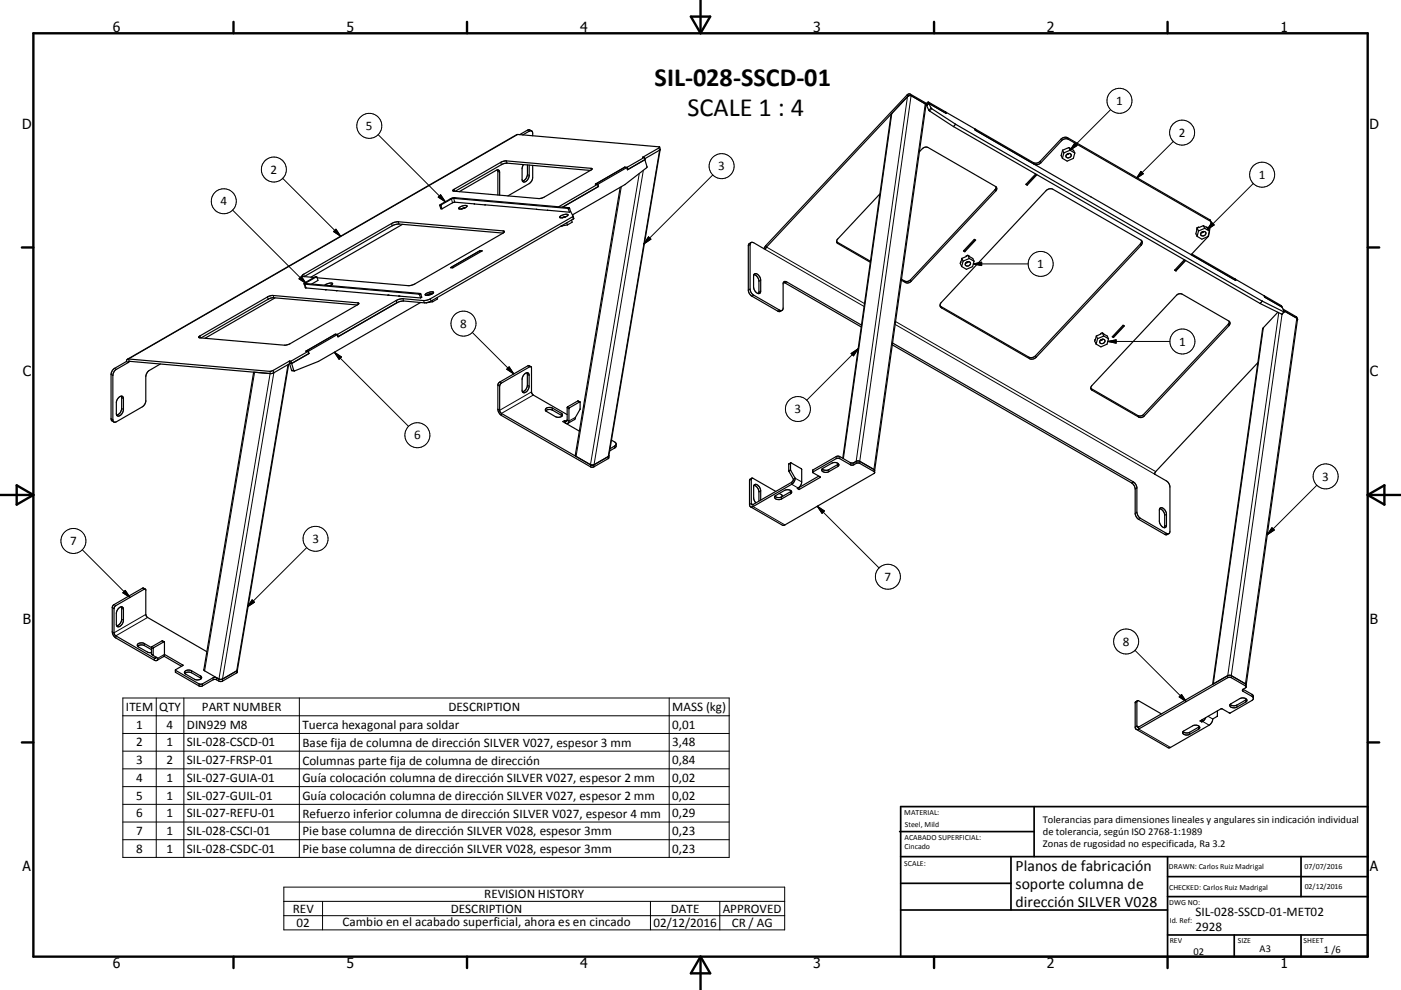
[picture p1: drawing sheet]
<svg xmlns="http://www.w3.org/2000/svg" width="420mm" height="297mm" viewBox="0 0 420 297" stroke-linecap="round" stroke-linejoin="round" font-family="sans-serif">
<g fill="none" stroke="#000" stroke-width=".36">
<path d="M159.4 39.3l-.7-.4-.4 .1-2.5 1.4M159.4 39.3h-.6l-2.1 1.2M159.4 39.3l.3 .5v.9M267.4 34l-.3 .5-14.4 103M272.2 28.9l-42.5 45.3-.2 .7-3.5-2.1-.8-.1M272.2 28.9l-.1 .1M272.6 28.6l.4 .1M272.6 28.6l-.4 .3M272.7 28.7l-.5 .2M272.8 28.6l.2 .1M273 28.7l5 2.8 .5-.5M273 28.7h.2"/>
<path d="M277.4 31.2l.2 .4-15.4 109.6M277.7 31l-4.9-2.8-.7 .1-42.5 45.4-.5 .9M277.7 31h.1M278.3 30.6l.2 .4M278.3 30.6l-.5 .4M278.3 30.6l5.1 2.9 .2 .5-5.1-3M278.5 31l-.7 .7 .7 1.5 7.4 4.8M278.5 31l.7 1.5 7.3 4.8 91.9 53M278.5 31l5.2 3-.2-.4M283.5 33.6l8.7 5 .2 .4 78.1 45.2-.2-.5M283.5 33.6v.1M285.9 38h.1"/>
<path d="M285.9 38l91.9 53.1 6.5 3.2M292.3 38.6l-.1 .1M292.3 38.6l.2 .5M292.3 38.6l17.5 10.2a1.76 1.76 0 0 0 2.1-.4l6.2-6.6a1.75 1.75 0 0 1 2-.5l42.6 24.6 .4 .6M135.9 57l14.2-8.3 1.1-.4 26.3 2.4-14.3 8.4-1.4 .5-25.7-2.2-.3-.2zM149.1 51l-11.4 6.5M149.1 51l.5 .1 .2 .6v6.9M149.2 51l.1 7.5M156.9 49.4l-.4 1.2v3.3a.76 .76 0 0 0 .6 .8 .76 .76 0 0 0 .9-.5l.6-1.3 .1-3.4M158.1 49.5v2.8a2.08 2.08 0 0 1-1.5 2M159.7 49.6v3.9l-.7 1.3-6.7 4M177 51.1l-25.6-2.1-.9 .3-14 8.1"/>
<path d="M178.6 55.2v.1M178.6 55.2l.7 .1M179.2 55.3l-11.7 6.7M179.2 55.3l.2 .7M179.3 55.3l.1 .6M179.3 55.9h.1M179.4 55.9l-10.7 6.2M185.9 56.2l-13.4 80.4 .2 .3M187.3 50.1l-8.8 5.2h.7M187.3 50.1l.7 .1M187.3 50.1v.1M187.9 50.3l-.6-.1-8.7 5"/>
<path d="M187.9 50.3l-8.6 5M188 50.2l.1 .7M193.1 47.2l.2 .7M193.1 47.2l-5.1 3M193.3 47.9l-5.2 3-.2-.6M193.3 47.9l.7 2.1-.1 .3-6.5 5.1-15.8 9.1M197.8 44.2l-42.9-3.8-116.7 67.4M197.8 44.2l-5.1 3h.4M197.8 44.1l.2 .7M197.9 44.9l-15.4 91.8M198 44.9l-4.7 2.8M198 44.8v.1"/>
<path d="M263.8 58.2l-12.6 13.5-.4 .8M275.6 45.5l.9-.9a1.5 1.5 0 0 1 1.7-.4l20.4 11.9M298.6 56.1l-.3 .8-25.4 27.1a1.52 1.52 0 0 1-1.7 .3l-.9-.5M298.6 56.1l.3 .4-.4 .8-25.3 27.1a1.48 1.48 0 0 1-1.7 .4l-1.2-.7M307.9 55.4l.1 .2M310 49.3a1.79 1.79 0 0 0 2.1-.5l6.2-6.6a1.78 1.78 0 0 1 2-.4l42.7 24.7-.8 4.5-5.1 5.4M310.5 52.2l-2.9 3.1 .4 .3M310.7 52.3l-2.8 3.1-.3-.2M310.9 52.4l-2.9 3.2M313.6 57.2a1.78 1.78 0 0 1 2-.4l26.4 15.2a1 1 0 0 1 .1 1.6l-31.4 33.6a1.76 1.76 0 0 1-2.1 .4l-26.3-15.2a1.02 1.02 0 0 1-.1-1.7zM318.1 46.7l.4 .8M318.6 45.1l-.4 1.2"/>
<path d="M318.6 45.1l.3 .8M318.9 45.9l-.4 1.6M319.8 46.4a.74 .74 0 0 1 1-.4 .74 .74 0 0 1 .4 1 .74 .74 0 0 1-1 .4 .57 .57 0 0 1-.6-.4 .57 .57 0 0 1 .2-.6zM319.9 44.5l-1.3 .6M320.4 44.3l.4 .8M320.6 46l-.9 .4M320.8 44.5l1 .6 .4 .8M320.8 45.1l1.4 .8M320.8 45.1l-1.9 .8M322.2 45.9l-.4 1.6-1.9 .8-1.4-.8M120.7 67.3l-27.5 15.9M132.5 62.7l-.3-.1-.2-1.2 3.4-1.9 1-.2 34.2 3 .5 1.2"/>
<path d="M137.7 62.3l1-.5a.74 .74 0 0 1 1.3 .2l-1.2 .6a.94 .94 0 0 1-1.3-.1zM139.5 62.3l-1.2 .4M142.2 61.2l3.2 .3M142.2 61.2h.1M142.2 61.2l-6-.5-3.7 2M143.9 75.3h.6M143.9 75.2v.1M145.4 61.4l25.3 2.3M145.4 61.4v.1M145.5 61.4l-.1 .1M150.8 69.9l-31.2-2.7-1 .1-1 .4-26.4 15.3M160.9 62.8h.1"/>
<path d="M164.1 63.1h.1M167.9 64.9l1.1-.5a.75 .75 0 0 1 1.2 .2l-1.1 .6a.74 .74 0 0 1-1.3-.2zM169.7 65l-1.1 .3M169.9 66.8l.2 .7M170.1 67.5l-1.8 .3M170.2 62.5h.1M170.2 62.5l-34.3-3-3.6 1.9-.1 .3 .3 1M170.2 62.5l.5 1.2M171 63.5l.8 1.3M171.1 63.5l-.4 .2M171.4 66l.1 .7-1.4 .8M171.8 64.8l.2 .7-.1 .2-42.7 24.6-1.8 .6-6.4-.6-1.3 .2-18.4 10.5-.2-.6"/>
<path d="M171.8 64.8l-43 25-1.6 .4-6.4-.6-1.5 .3-18.1 10.4M225.2 72.7l-.3 .7v13.3a2.29 2.29 0 0 0 1.1 1.9l7.7 4.4 .8 .1M225.2 72.7l-.7 .5-.1 .5v13.3a2.29 2.29 0 0 0 1 1.9l8 4.6 1.1-.4M250.8 72.5l.4 .6 9.7 5.6M250.8 72.5l10.2 5.9M288.4 77.5l-.5 1.5 .4 1M288.4 77.5l.4 .8M288.8 78.3l-.5 1.7M289 75.2l.2 .1M289.2 75.3l.1 .2M289.6 78.8a.74 .74 0 0 1 1-.3 .74 .74 0 0 1 .3 .9 .74 .74 0 0 1-.9 .4 .57 .57 0 0 1-.6-.3 .57 .57 0 0 1 .2-.7zM290.1 76.6l-1.7 .9"/>
<path d="M290.1 76.6l1.5 .9 .4 .9M290.1 76.6l.5 .9M290.2 78.5l-.5 .3M290.3 78.5l-.8 .4M290.6 77.5l1.4 .9M290.6 77.5l-1.8 .8M292 78.4l-.4 1.6-1.9 .8-1.4-.8M292.1 71.8l.4 .2-3.2 3.5-.4-.2zM292.4 72l-3.2 3.3M342.2 72.2l-.3 1-31.4 33.5a1.76 1.76 0 0 1-2.1 .4l-26.6-15.4M355.1 77.9l-2.9 3.2 .4 .2M355.3 78.1l-2.8 3-.3-.1"/>
<path d="M355.5 78.2l-2.9 3.1M357.3 76.2l12.9 7.4 .2 .5M358.9 68.3l-.4 1.8 .4 .8M358.9 68.3l.4 1M359.3 69.3l-.4 1.6M360.2 69.8a.75 .75 0 0 1 .9-.4 .75 .75 0 0 1 .4 1 .75 .75 0 0 1-.9 .4 .58 .58 0 0 1-.6-.4 .58 .58 0 0 1 .2-.6zM360.8 69.5l-.6 .2M360.8 67.7l1.4 .7 .4 .9M360.8 67.7l-1.9 .6M360.8 67.7l.4 .8M360.9 69.4l-.8 .4M361.2 68.5l1.4 .8"/>
<path d="M361.2 68.5l-1.9 .8M362.6 69.3l-.4 1.6-1.9 .9-1.4-.9M82.5 89.4l-21 12.1M91.2 85.1l34.4 3.1 .5 1.2M91.2 85.1l.5 1.3 5.9 .5M91.2 83h.1M91.7 84.9l34.2 3.1 .5 1.2-.3 .2M91.7 84.9h.1M94.2 83.2l-3.3-.2-.3-.3 26.8-15.6 1-.4 1-.2 31.8 2.9-.5 .6-26.3 15.2-1.3 .5-28-2.4M94.9 83.1l-3.2 1.8M94.9 83.1h.1M94.9 83.1h-.4l-3.3 2"/>
<path d="M95 83.1h.1M95 83.1l.3 1-1.8 1.1M97.4 85.6l.8-.5a1.11 1.11 0 0 1 1.5 0l-.5 .5M97.6 86.9h.1M97.6 86.9l3.2 .3M99.1 85.6l-.3 .1M99.2 85.6l-.2 .1M100.8 87.2l25.3 2.2M100.8 87.2h.1M107.1 91.5l-25.6-2.1-1.1 .4-20.1 11.6M126.1 90.8l-30.6 17.6-7.3 2.9M127.9 90.8h.1"/>
<path d="M129.5 88.2l-1.3 .4M129.6 90.1l.1 .4M129.7 90.5l-1.8 .3M129.8 88l-1.2 .2-.8 .4M129.8 88l.2-.2a2.09 2.09 0 0 0-2.5 .7l.3 .1M129.8 88l-.8 .4-1.2 .2M131 89.3l.2 .4-1.5 .8M135.1 80.3l8.8-5.1 .7 .1-8.9 5zM135.2 80.3h.6M226 82.4a2.11 2.11 0 0 1 1.5 2l-.1 3.7M226 82.4a1.03 1.03 0 0 1 1.8 .6l.3 1.1v3.2l-.2 .6-.5 .2M226 82.4l-.1 3.7a2.14 2.14 0 0 0 1.5 2"/>
<path d="M234.9 84.7l23.3 13.4M234.9 84.8l-.1 7.6-.3 .7M234.9 84.8l.4-.4 .5 .2 22.5 12.9M330.5 99.9l-1.8 .9M330.5 99.9l1.5 .9 .3 .8M330.5 99.9l.4 .9M336.7 97.6l.4 .2-3.3 3.5-.3-.3zM336.9 97.7l-3.1 3.4M352.5 81.1l.1 .2M352.7 88.6a1.52 1.52 0 0 1 1.7-.4l14 8.1a.88 .88 0 0 1 .1 1.4l-25.8 27.4-1.1 .1-14.2-8.1a.85 .85 0 0 1-.1-1.4zM368.6 96.5l-.3 .7-25.4 27.1a1.46 1.46 0 0 1-1.7 .4l-14.2-8.2M370.3 83.7l8.7 5 .2 .5 5.2 3"/>
<path d="M370.3 83.7v.1M378.4 90.3h.1M378.4 90.3l6.6 3.3M379.1 88.8l5.1 2.9 .2 .5M379.1 88.8l.2 .4M379.1 88.8h-.1M383.1 93.7l-4.6 5.1-14.9 106.5M384.4 94.3h-.1M384.4 92.2l.6 1.4M384.7 92.7l3.9 2.3 .4 .7M384.9 93.2l3.9 2.3M385 93.6l-.6 .7"/>
<path d="M388.8 95.5l.2 .2M389 95.7v.2M389 95.9l-15.4 109.6M389 95.7v.3M389 96v.1M35.5 119.3a.76 .76 0 0 1 .9-.5 .76 .76 0 0 1 .6 .8v3.3a1.76 1.76 0 0 1-1.8 1.9l-.3-.7v-3.3l.2-.8zM36.4 118.9l.1 3.7a2.06 2.06 0 0 1-1.5 1.9M37.9 108.5l-3.5 2a2.39 2.39 0 0 0-1.1 1.8v13.3l.2 .6 .6 .4M37.9 108.5l.5 .3M38.2 107.8l42.7 3.6 1-.3 4.8-2.7h.5M38.2 107.8l-.3 .7M38.4 108.8l.3-.4 42.4 3.7 1-.3 4.9-2.8"/>
<path d="M38.4 108.8l-3.5 2a2.31 2.31 0 0 0-1.1 1.9v13.2l.3 .7M48.1 109.2l-3.3 1.9a2.48 2.48 0 0 0-1.1 1.9v7.5l-.4 1-.6 .6-7.8 4.5h-.8M59.7 101l20.7-12 .9-.3 26.3 2.3-.4 .4-20.2 11.7-1.4 .5-25.7-2.2-.3-.2zM76.1 111.6l-15 89.3 .1 .3 4.4 2.5M86.5 109.3l-15.3 91.7M86.8 109.1l.7 2.1M87 109h.1M87.2 108.4l1 2.9M87.5 111.2h.1M87.6 111.2l.6 .1M91.8 105.3v.1M91.8 105.3l.6 .1"/>
<path d="M92.4 105.4l-5.2 3M92.4 105.4l.2 .7M92.5 106l.1 .1M92.6 106.1l-5.2 2.9h-.3M100.5 100.3l-8.8 5.1h.7M100.5 100.3h.7M100.5 100.3h.1M101.1 100.4l-8.7 5M101.1 100.4l-.6-.1-8.7 5M101.2 100.3l.1 .7M158 111.8a2.11 2.11 0 0 0-1.5 2l.1 3.7M158 111.8l.3 .1 .3 .5v3.5a1.76 1.76 0 0 1-1.8 1.9l-.2-.3"/>
<path d="M158 111.8l.1 4a2.12 2.12 0 0 1-1.5 1.7M159.2 110h-.4l-8.5 4.9-.4 .4-.1 7.8 .4 .8 27 15.6h.7l4.4-2.5M159.2 110l-.6-.3h-.3l-8.9 5.3-.1 7.8a2.6 2.6 0 0 0 1 1.8l26.9 15.5 .9-.1 4.2-2.4 .2-.9M159.2 110l.3 8.1 .4 .4 10.1 5.9M267.5 103.5l71.8 41.4a2.46 2.46 0 0 1 1 1.8v7.5l.5 1.1 .6 .5 8 4.6 1.1-.3M267.6 102.9l72.2 41.7 .7 .8 .3 .8v7.5a2.48 2.48 0 0 0 1.1 1.8l7.8 4.5 .8 .1M328.7 100.8l-.5 1.5 .4 .9M328.7 100.8l.4 .8M329.1 101.6l-.5 1.6M329.9 102.1a.74 .74 0 0 1 1-.4 .74 .74 0 0 1 .4 1 .74 .74 0 0 1-1 .4 .57 .57 0 0 1-.6-.3 .57 .57 0 0 1 .2-.7zM330.5 101.8l-.5 .2M330.7 101.8l-.8 .3"/>
<path d="M330.9 100.8l1.4 .8M330.9 100.8l-1.8 .8M332.3 101.6l-.4 1.7-1.8 .8-1.5-.9M333.5 100.9l.3 .2M333.7 101.1l.1 .2M377.1 108.8l-30.7 32.8-.2 .6 3.5 2.1a2.29 2.29 0 0 1 1.1 1.8v13.3l-.3 .7M163.6 123.2a1.8 1.8 0 0 1 2-.2l2.9 1.8M163.6 122.6a1.82 1.82 0 0 1 2-.2l2.7 1.6a.67 .67 0 0 1 .2 .8 .67 .67 0 0 1-.8 .4l-1.2-.2-2.8-1.7-.2-.4zM169.3 126.2v.6M169.3 126.2l-.6 .3 5 2.8M169.5 126.9l.8 .1M173.9 120.6a4.7 4.7 0 0 1-1.4 4.6l-.3 .7-1.9 1.1"/>
<path d="M173.9 120.6l-.7-.3-3.1 1.8-.1 4.1-.2 .2-.5-.2M173.9 120.6l-3.3 1.9v3.8l-.3 .7M182.4 136.9l-.1 .1M182.5 136.7l-.2 .3M183.3 132.1l1.2 .6 .2 .5M184.7 133.2v.8l-.2 .3-1.7 1M184.7 133.2l-.2 .5-1.6 .9M237.1 138.8a4.7 4.7 0 0 0 1.3 4.7M237.1 138.8h.1M237.1 138.8l-.6 .3a4.7 4.7 0 0 0 1.4 4.7M237.1 138.8l3.2 1.9 .1 3.9a2.32 2.32 0 0 1-1.4 2l.6 .3M251.4 139.2l-2.9 1.7a1.84 1.84 0 0 1-2-.2"/>
<path d="M225.4 143.5l-.2 7.6 .3 .3 11.9-6.7 .5-.9M225.4 143.5l7.2 3.9M225.4 143.5l-.5 .3-.2 .3v7.3l.3 .7M226 145.6a2.14 2.14 0 0 1 1.5 2v2.7M226 145.6a1.03 1.03 0 0 1 1.8 .6l.3 1.1v2.7M226 145.6v3.9l.6 1.4M232.4 148.8l2.8-1.7a1.36 1.36 0 0 1 2.1 .7l-3 1.9a1.35 1.35 0 0 1-2.1-.6zM233.6 148l1.1 .9M237.2 147.3l-2.9 1.8a1.83 1.83 0 0 1-2-.2M238.4 143.5a2.32 2.32 0 0 1-1 1.8l-11.6 6.7-.8 .1M238.4 143.5l-.5 .3M239.5 146.2l.1 .1"/>
<path d="M239.6 146.3v.6M243.6 141.7l7.1-4.1 .7-.1 3.7 2h.8l1.1-.6h.6l4.6 2.9M243.6 141.7l.1 .1M243.7 141.8l2.2 1.4-6.3 3.7M245.5 142.8l-5.9 3.5M246.4 140.7l3-1.7a1.37 1.37 0 0 1 2.1 .6l-.4 .4-2.6 1.5a1.37 1.37 0 0 1-2.1-.6zM262.2 141.2l-4.6-2.9h-.6l-1 .5-.7 .1-4.1-2.1-7.5 4.2-.1 .7M262.2 141.8l-.2 .3-27.1 15.5-9.9-5.5M262.2 141.2v.6M347.7 152.6a2.13 2.13 0 0 1 1.5 2l-.1 3.7M347.8 152.5a1.6 1.6 0 0 1 1.9 1.8v3.3a.76 .76 0 0 1-.6 .7 .76 .76 0 0 1-.9-.5l-.6-1.5zM43.6 176.7l.1 7.6 .4 .9 17.9 10.3"/>
<path d="M43.6 176.7l-9.2 5.2-.2 .5v7.6l.4 .7 11.7 6.8h.4l.1-.3M43.6 176.7l-.9-.2-8.8 5.1-.2 .5v7.4a2.37 2.37 0 0 0 1 1.9l11.6 6.7 .7 .1M35.5 182.5a.76 .76 0 0 1 .9-.5 .76 .76 0 0 1 .6 .8v3.3a1.67 1.67 0 0 1-1.9 1.8l-.2-.6v-3.5zM36.4 182l.1 3.8a2.14 2.14 0 0 1-1.5 2M41.3 193.9a1.81 1.81 0 0 1 2-.2l2.1 1.2M45.4 194.3l-2.1-1.2a1.37 1.37 0 0 0-2.1 .6l.3 .4 2.9 1.6 1 .1M46 196.7l1.3 .8-.3 .7M49.2 196.9l5.2 3M49.3 192.5l-3.3 1.9v2.3M49.3 192.5v3.8M49.3 192.5l-.7-.2-3.1 1.7-.1 2.3 .6 .4M49.3 196.3l5.5 3.2-2.2 1.5"/>
<path d="M49.3 196.3l-.2 .6-2.1 1.3M52.6 201l7.2 4.2h.9l3.5-2 1.4 .5M55.4 202a1.84 1.84 0 0 1 2-.2l2.9 1.8M55.4 201.4a1.79 1.79 0 0 1 2-.2l2.7 1.6a.66 .66 0 0 1 .3 .8 .66 .66 0 0 1-.9 .4l-1-.1-2.8-1.7-.4-.3zM71.2 201l-4.5 2.7h-1.1M71.2 201l-.1 .8-4.5 2.6h-.8l-1-.5-.6-.1-3.8 2.1-.8-.1-7-4.1v-.7M341 210.2l-.7 .5v7.6l.3 .5M341 210.2l7.2 4M354.7 219.4l2.9-1.6a1.4 1.4 0 0 1 2.1 .6l-.4 .4-2.6 1.5a1.37 1.37 0 0 1-2.1-.6zM359.6 218l-2.9 1.7a1.85 1.85 0 0 1-2-.2M360.3 216v.6M361.5 215.3l-.6 .8-.6 .5"/>
<path d="M365 213.3v1.6l-1.4 .8a2.28 2.28 0 0 1-1.1 1.9l-12 6.8-9.9-5.6M368.1 202.7h1l4.5 2.8M368.1 202.7l-4.3 2.5M368.1 202.7l-27 15.5-.3-.4v-7.2l.2-.4M368.9 211.2l2.8-1.6a1.36 1.36 0 0 1 2.1 .6l-.3 .4-2.7 1.5a1.35 1.35 0 0 1-2.1-.6zM372.7 206.8l-.2 .3 .2 .3 2.6 1.5 .5 .6M372.7 206.8l2.8 1.6 .3 1.1M373.6 206.1l-4.5-2.8h-1l-26.7 15.4-.8 .1M373.6 206.1l-.9 .7M373.6 205.5v.6M373.7 209.8l-2.9 1.7a1.86 1.86 0 0 1-2-.2M375.8 209.5l-.5 .6-6.4 3.8-2.8-1.2-6.3 3.6 .5 .3"/>
</g>
<g fill="none" stroke="#000" stroke-width=".3">
<path d="M158.1 39.1l.5 .3M267.4 34l-14.5 103.6M272 28.5l.2 .4M272.1 29l-15.4 110M273 28.3l.2 .4M273.2 28.7l-15.4 110.3M277.4 31.2l-15.4 110.3M277.7 31l.3 .5M277.9 31l.2 .4M279.1 32.4l-.6 .7M279.4 32.6l-.7 .7M286.5 37.3l-.6 .7 .6-.7"/>
<path d="M333 32.9l-12.2 12.2M84.7 53.5l17.4 17.4M113.4 40.4l20.1 20.1M132.1 58.4l1.4 2.1-2.1-1.4zM135 59.7h.3l.4 1.1M136.2 56.8l.1 .6M136.4 59.3l-.4 .2 .4 1.2M149.3 51.4l.5 .3M150.1 48.7l.2 .7M151.8 48.3l.2 .6M155.2 40.3l-116.7 67.4 .2 .7M158.1 52.3l.6 .3"/>
<path d="M177.2 50.5l.1 .4M186.3 56l-13.6 80.9M191.7 52l-14.7 88M192.8 47.1v.1M192.9 51.1l-14.8 88.9M193.5 47.5l-.1 .6M197.5 44.4l.2 .7M197.7 45.1l-15.4 92.5M213.7 52.5l-20.7 20.7M298.3 56.9l.2 .4M309.8 48.8l.2 .5M311.9 48.4l.2 .4"/>
<path d="M318.1 41.8l.2 .4M318.2 46.3l-.1 .4M319.9 44.5l.5-.2 .4 .2M320.1 41.3l.2 .5M322.2 43l.7 .7-2.1 1.4zM342.1 51.4l.7 .7-2.1 1.4zM351.8 42.4l-11.1 11.1M375.8 55l-13.9 13.9M69.7 63l22.1 22.1M100 69.5l.7-.7 1.4 2.1zM117.4 67.1l.2 .6M119.4 66.5l.2 .7"/>
<path d="M131.9 61.7l.3 .1M132 61.4h.3M150.8 69.3l.2 .5M170.6 62.3l-.4 .2M170.8 62.5l-.4 .2M171.7 65l.2 .7M194.4 71l.7 .8-2.1 1.4zM224.9 73.4l-.5 .3M229.5 74.9l29.6 17.1M229.6 73.7l.2 .4 29.4 17M251 72.6l.2 .5M291.8 79.2h16.5"/>
<path d="M291.8 79.2l2.5-.5v1zM341.9 73.2l.2 .4M362.7 65.9l.2 .5M363.3 66.8l.7 .7-2.1 1.4zM80.2 89.1l.2 .7M81.9 88.7l.2 .6M90.4 82.9l1.4 2.2-2.2-1.5zM91 82.3l.2 .7M91.5 84.8h.3l.1 .3M91.8 85.1l-.4 .2 .4 1.1M94.5 83.1h.3M107.3 90.9l.1 .4"/>
<path d="M118.8 90.1l.2 .7M120.8 89.6l.2 .7M125.9 88l-.3 .2M126.2 88.3l-.4 .2M127 90.2l.2 .7M129 89.6l.2 .7M141.6 99.7l12.4 12.5M224.9 86.7l-.5 .3M226 88.6l-.6 .3M228.1 87.3l-.6 .3M228.1 84.1l-.6 .3M233.7 93l-.5 .4"/>
<path d="M235.8 84.6l-.5 .3M268.4 97.3l77.8 44.9M268.5 96.5l78 45M271.2 84.3l.3 .5M272.9 84l.3 .4M282.1 92l.2 .4M368.3 97.2l.2 .5M377.8 91l.6-.7-.6 .8M378.8 98.3l-15 106.9M383.4 93.8l-15.3 109.5M384.4 94.3l-15.3 109M384.9 93.6l-.6 .7"/>
<path d="M388.6 95l.2 .5-15.4 110.3M33.3 112.3l.5 .4M34.4 110.5l.5 .3M36.5 119.3l.5 .3M39 108.4l-.6 .4M59.9 100.8l.2 .6M76.3 111.7l-15 89.6M80.9 111.4l.2 .7M81 112.1l-15.4 92.3M81.9 111.1l.2 .7M82.1 111.8l-15.4 92.6M86.3 109.4l-15.4 92.5"/>
<path d="M86.7 108.4l.2 .7M86.8 108.3l.3 .7M87.4 111.1h.7M100.2 105.7l22.3 22.2M100.2 105.7l2.2 1.4-.7 .7zM149.3 115.5l.5 .4M149.8 114.6l.5 .3M152.6 110.1l1.4 2.1-2.1-1.4zM158.1 112.3l.5 .3M158.1 115.5l.5 .4M158.3 109.7l.5 .3M159.3 117.6l-9.5 5.5-.5-.3"/>
<path d="M159.9 118.5l-9.6 5.5v.6M255.2 106.1l2.1-1.5-1.4 2.2zM257.3 104.6l-15.4 15.5M308.4 107.1l.2 .5M310.5 106.7l.2 .5M327.2 116.6l.2 .5M332.1 102.4h18.6M332.1 102.4l2.5-.4v.9zM33.3 125.6l.5 .3M36.5 122.6l.5 .3M165.6 122.4v.6M168.3 124v.6"/>
<path d="M170 122.3l.6 .3M170.2 122l.6 .3M172.5 125.2l-1.9 1.1-.6-.3-.5 .3v.6M173.2 120.3l.6 .3M184.3 133.8v.6M237 139l-.5 .3M250.7 137v.6M251.1 139.4v.6M251.8 137v.6M254.9 138.8v.6M256 138.8v.6M341.2 124.7l.2 .4"/>
<path d="M342.9 124.3l.2 .5M224.7 151.4l.5-.3 .6 .3v.6l9.5 5.5M225.2 143.8l-.5 .3M228.1 147.3l-.6 .3M234.3 149.1v.6M237 140.9l-.5 .3M237 147.5v.6M237.1 141.1l-.6 .3M237.4 144.7v.6l1.9 1.1M238.4 143.5l2 1.1M243.7 141v.6M245 151.9l18.6 18.5"/>
<path d="M245 151.9l2.2 1.4-.7 .7zM245.8 143v.3M248.5 140.9v.6M339.8 144.6l-.5 .3M340.8 146.4l-.5 .3M340.8 153.7l-.5 .3M341.9 155.5l-.5 .3M349.7 160l-.5 .3M349.7 157.6l-.5 .3M349.7 154.3l-.5 .3M381.3 158.3l.8 .7-2.2 1.4zM394.8 145.6l-14.9 14.8"/>
<path d="M24.7 164.9l14.3 14.3M36.8 177.8l.7-.7 1.5 2.1zM42.7 176.5l.5 .3M75.6 180l.7 .7-2.1 1.4zM92 164.3l-17.8 17.8M33.7 182.3l.5 .3M34.2 181.4l.5 .3M36.5 185.8l.5 .3M36.5 182.5l.5 .3M43.3 193.1v.6M43.7 184.3l-9.5 5.5-.5-.3M44.2 185.3l-9.5 5.5v.6"/>
<path d="M45.4 196.2l.5 .4M45.4 194.3l.5 .3M45.6 194l.5 .3M46.8 197.2l-.5 .3v.6M48.6 192.3l.5 .3M49.3 196.3l-2 1.2M54.8 199.5v.2M340.3 195.1l15.4 15.4M36.8 209.4h181.8v47.8h-181.8zM36.8 214.7h181.8M46.8 209.4v47.8M52.7 201.1v.6"/>
<path d="M55.1 209.4v47.8M57.4 201.2v.6M59.6 205.2v.6M60.1 202.8v.6M60.7 205.2v.6M63.9 203.3v.6M64.9 203.3v.6M89.7 209.4v47.8M200.6 209.4v47.8M340.3 218.1l.5-.3 .6 .3v.6l9.5 5.5M340.8 210.6l-.5 .3M353.5 209.1l.7-.7 1.5 2.1z"/>
<path d="M356.7 219.7v.6M359.3 218.2v.6M360.6 215.8v.6l1.9 1.2M362.2 214.9l1.4 .8M370.8 211.5v.6M372.7 206.8v.6M373.5 210v.6M375.3 208.3v.6M36.8 220h181.8M36.8 225.4h181.8M36.8 230.7h181.8M36.8 236h181.8"/>
<path d="M36.8 241.3h181.8M36.8 246.6h181.8M36.8 251.9h181.8M85.1 266.1h150.2v12.9h-150.2zM85.1 270.4h150.2M85.1 274.7h150.2M96.7 270.4v8.6M195 270.4v8.6M215.8 270.4v8.6"/>
<circle cx="110.7" cy="37.8" r="3.7"/>
<circle cx="335.6" cy="30.2" r="3.8"/>
<circle cx="354.4" cy="39.8" r="3.7"/>
<circle cx="82.1" cy="50.9" r="3.7"/>
<circle cx="216.3" cy="49.9" r="3.7"/>
<circle cx="378.4" cy="52.4" r="3.8"/>
<circle cx="67.1" cy="60.4" r="3.8"/>
<circle cx="312" cy="79.2" r="3.8"/>
<circle cx="139" cy="97.1" r="3.8"/>
<circle cx="354.5" cy="102.5" r="3.8"/>
<circle cx="125.1" cy="130.6" r="3.8"/>
<circle cx="239.2" cy="122.7" r="3.7"/>
<circle cx="397.4" cy="142.9" r="3.7"/>
<circle cx="22" cy="162.3" r="3.7"/>
<circle cx="94.6" cy="161.6" r="3.7"/>
<circle cx="266.2" cy="173" r="3.8"/>
<circle cx="337.6" cy="192.5" r="3.8"/>
</g>
<g fill="#000">
<circle cx="168.3" cy="67.8" r=".18"/>
<circle cx="97.6" cy="86.9" r=".18"/>
<circle cx="100.8" cy="87.2" r=".18"/>
<circle cx="116.3" cy="88.6" r=".18"/>
<circle cx="119.6" cy="88.8" r=".18"/>
</g>
<g fill="none" stroke="#000" stroke-width=".71">
<path d="M10 10h400v277h-400zM70 6.6v3.4M140 6.6v3.4M207.1 5h5.8l-2.9 5zM210 0v10M280 6.6v3.4M350 6.6v3.4M6.6 74.2h3.4M410 74.2h3.5M0 148.5h10M5 145.6l5 2.9-5 2.9zM410 148.5h10.1"/>
<path d="M410 148.5l5.1-2.9v5.8zM6.6 222.7h3.4M410 222.7h3.5M70 287v3.4M140 287v3.4M210 287v10M210 287l2.9 5h-5.8zM280 287v3.4M350 287v3.4"/>
</g>
<g fill="none" stroke="#000" stroke-width=".51">
<path d="M269.7 249.5h40.3M270 242h140v45h-140zM270 257h140M303.1 257v16M310 242v15M350 257v30M390.1 257v12M270 265h33.1M270 273h80M350 269h60M350 263h60M350 280.5h60"/>
<path d="M370 280.5v6.5M390.1 280.5v6.5"/>
</g>
<g fill="#000" stroke="#000" stroke-width=".3">
<path d="M132.1 58.4l1.4 2.1-2.1-1.4zM322.2 43l.7 .7-2.1 1.4zM342.1 51.4l.7 .7-2.1 1.4zM100.7 68.8l1.4 2.1-2.1-1.4zM194.4 71l.7 .8-2.1 1.4zM291.8 79.2l2.5-.5v1zM363.3 66.8l.7 .7-2.1 1.4zM90.4 82.9l1.4 2.2-2.2-1.5zM100.2 105.7l2.2 1.4-.7 .7zM152.6 110.1l1.4 2.1-2.1-1.4zM255.2 106.1l2.1-1.5-1.4 2.2zM332.1 102.4l2.5-.4v.9z"/>
<path d="M245 151.9l2.2 1.4-.7 .7zM381.3 158.3l.8 .7-2.2 1.4zM36.8 177.8l.7-.7 1.5 2.1zM75.6 180l.7 .7-2.1 1.4zM353.5 209.1l.7-.7 1.5 2.1z"/>
</g>
<g font-size="7.9">
<text x="196.3" y="25.8">SIL-028-SSCD-01</text>
<text x="206.1" y="34.8">SCALE 1 : 4</text>
</g>
<g font-size="4.7">
<text x="304.5" y="261.2">Planos de fabricación</text>
<text x="304.5" y="266.6">soporte columna de</text>
<text x="304.5" y="272">dirección SILVER V028</text>
</g>
<g font-size="4.2">
<text x="33.9" y="9.6">6</text>
<text x="103.9" y="9.6">5</text>
<text x="173.9" y="9.6">4</text>
<text x="243.8" y="9.6">3</text>
<text x="313.9" y="9.6">2</text>
<text x="383.9" y="9.6">1</text>
<text x="6.7" y="38.7">D</text>
<text x="410.5" y="38.7">D</text>
<text x="6.9" y="112.9">C</text>
<text x="410.7" y="112.9">C</text>
<text x="6.9" y="187.1">B</text>
<text x="410.7" y="187.1">B</text>
<text x="6.8" y="261.4">A</text>
<text x="410.7" y="261.4">A</text>
<text x="33.9" y="290.4">6</text>
<text x="103.9" y="290.4">5</text>
<text x="173.9" y="290.4">4</text>
<text x="243.8" y="290.4">3</text>
<text x="313.9" y="290.4">2</text>
<text x="383.9" y="290.4">1</text>
</g>
<g font-size="3.9">
<text x="334.6" y="31.5">1</text>
<text x="109.7" y="39">5</text>
<text x="353.4" y="41.1">2</text>
<text x="81.1" y="52.2">2</text>
<text x="215.3" y="51.1">3</text>
<text x="377.4" y="53.7">1</text>
<text x="66.1" y="61.6">4</text>
<text x="311" y="80.4">1</text>
<text x="137.9" y="98.4">8</text>
<text x="353.5" y="103.7">1</text>
<text x="238.2" y="124">3</text>
<text x="124.1" y="131.8">6</text>
<text x="396.4" y="144.2">3</text>
<text x="21" y="163.6">7</text>
<text x="93.6" y="162.9">3</text>
<text x="265.2" y="174.2">7</text>
<text x="336.6" y="193.7">8</text>
<text x="37.8" y="213.4">ITEM</text>
<text x="47.8" y="213.4">QTY</text>
<text x="60.5" y="213.4">PART NUMBER</text>
<text x="134.5" y="213.4">DESCRIPTION</text>
<text x="201.5" y="213.4">MASS (kg)</text>
<text x="40.8" y="218.6">1</text>
<text x="50" y="218.6">4</text>
<text x="56" y="218.7">DIN929 M8</text>
<text x="90.7" y="218.7">Tuerca hexagonal para soldar</text>
<text x="201.5" y="218.7">0,01</text>
<text x="40.8" y="223.9">2</text>
<text x="50" y="223.9">1</text>
<text x="56" y="223.9">SIL-028-CSCD-01</text>
<text x="90.7" y="224">Base fija de columna de dirección SILVER V027, espesor 3 mm</text>
<text x="201.5" y="223.9">3,48</text>
<text x="40.8" y="229.3">3</text>
<text x="50" y="229.3">2</text>
<text x="56" y="229.3">SIL-027-FRSP-01</text>
<text x="90.7" y="229.4">Columnas parte fija de columna de dirección</text>
<text x="201.5" y="229.3">0,84</text>
<text x="40.8" y="234.6">4</text>
<text x="40.8" y="239.9">5</text>
<text x="50" y="234.6">1</text>
<text x="50" y="239.9">1</text>
<text x="56" y="234.6">SIL-027-GUIA-01</text>
<text x="56" y="239.9">SIL-027-GUIL-01</text>
<text x="90.7" y="234.7">Guía colocación columna de dirección SILVER V027, espesor 2 mm</text>
<text x="201.5" y="234.6">0,02</text>
<text x="201.5" y="239.9">0,02</text>
<text x="40.8" y="245.2">6</text>
<text x="50" y="245.2">1</text>
<text x="56" y="245.2">SIL-027-REFU-01</text>
<text x="90.7" y="240">Guía colocación columna de dirección SILVER V027, espesor 2 mm</text>
<text x="90.7" y="245.3">Refuerzo inferior columna de dirección SILVER V027, espesor 4 mm</text>
<text x="201.5" y="245.2">0,29</text>
<text x="40.8" y="250.5">7</text>
<text x="50" y="250.5">1</text>
<text x="56" y="250.5">SIL-028-CSCI-01</text>
<text x="90.7" y="250.6">Pie base columna de dirección SILVER V028, espesor 3mm</text>
<text x="201.5" y="250.5">0,23</text>
<text x="40.8" y="255.9">8</text>
<text x="50" y="255.9">1</text>
<text x="56" y="255.9">SIL-028-CSDC-01</text>
<text x="90.7" y="255.9">Pie base columna de dirección SILVER V028, espesor 3mm</text>
<text x="201.5" y="255.9">0,23</text>
<text x="145.2" y="269.5">REVISION HISTORY</text>
<text x="87.8" y="273.8">REV</text>
<text x="135.1" y="273.8">DESCRIPTION</text>
<text x="201.2" y="273.8">DATE</text>
<text x="216.7" y="273.8">APPROVED</text>
<text x="358.4" y="274.9">SIL-028-SSCD-01-MET02</text>
<text x="88.9" y="278.1">02</text>
<text x="102.7" y="277.9">Cambio en el acabado superficial, ahora es en cincado</text>
<text x="195.9" y="278">02/12/2016</text>
<text x="219.4" y="278">CR / AG</text>
<text x="358.4" y="279.4">2928</text>
</g>
<g font-size="3.1">
<text x="312.7" y="246.8">Tolerancias para dimensiones lineales y angulares sin indicación individual</text>
<text x="312.7" y="250.4">de tolerancia, según ISO 2768-1:1989</text>
<text x="312.7" y="254">Zonas de rugosidad no especificada, Ra 3.2</text>
<text x="357.8" y="286.5">02</text>
<text x="377.6" y="285.6">A3</text>
<text x="396.9" y="285.9">1 /6</text>
</g>
<g font-size="2.4">
<text x="271.1" y="244.4">MATERIAL:</text>
<text x="271.2" y="252">ACABADO SUPERFICIAL:</text>
<text x="271.3" y="248">Steel, Mild</text>
<text x="271.2" y="254.7">Cincado</text>
<text x="271.1" y="259.7">SCALE:</text>
<text x="350.4" y="260.8">DRAWN: Carlos Ruiz Madrigal</text>
<text x="391.1" y="260.6">07/07/2016</text>
<text x="350.5" y="266.9">CHECKED: Carlos Ruiz Madrigal</text>
<text x="391.2" y="266.7">02/12/2016</text>
<text x="350.5" y="271.4">DWG NO:</text>
<text x="350.7" y="276.9">Id. Ref:</text>
<text x="350.7" y="282.8">REV</text>
<text x="371.1" y="282.9">SIZE</text>
<text x="390.8" y="283">SHEET</text>
</g>
</svg>
